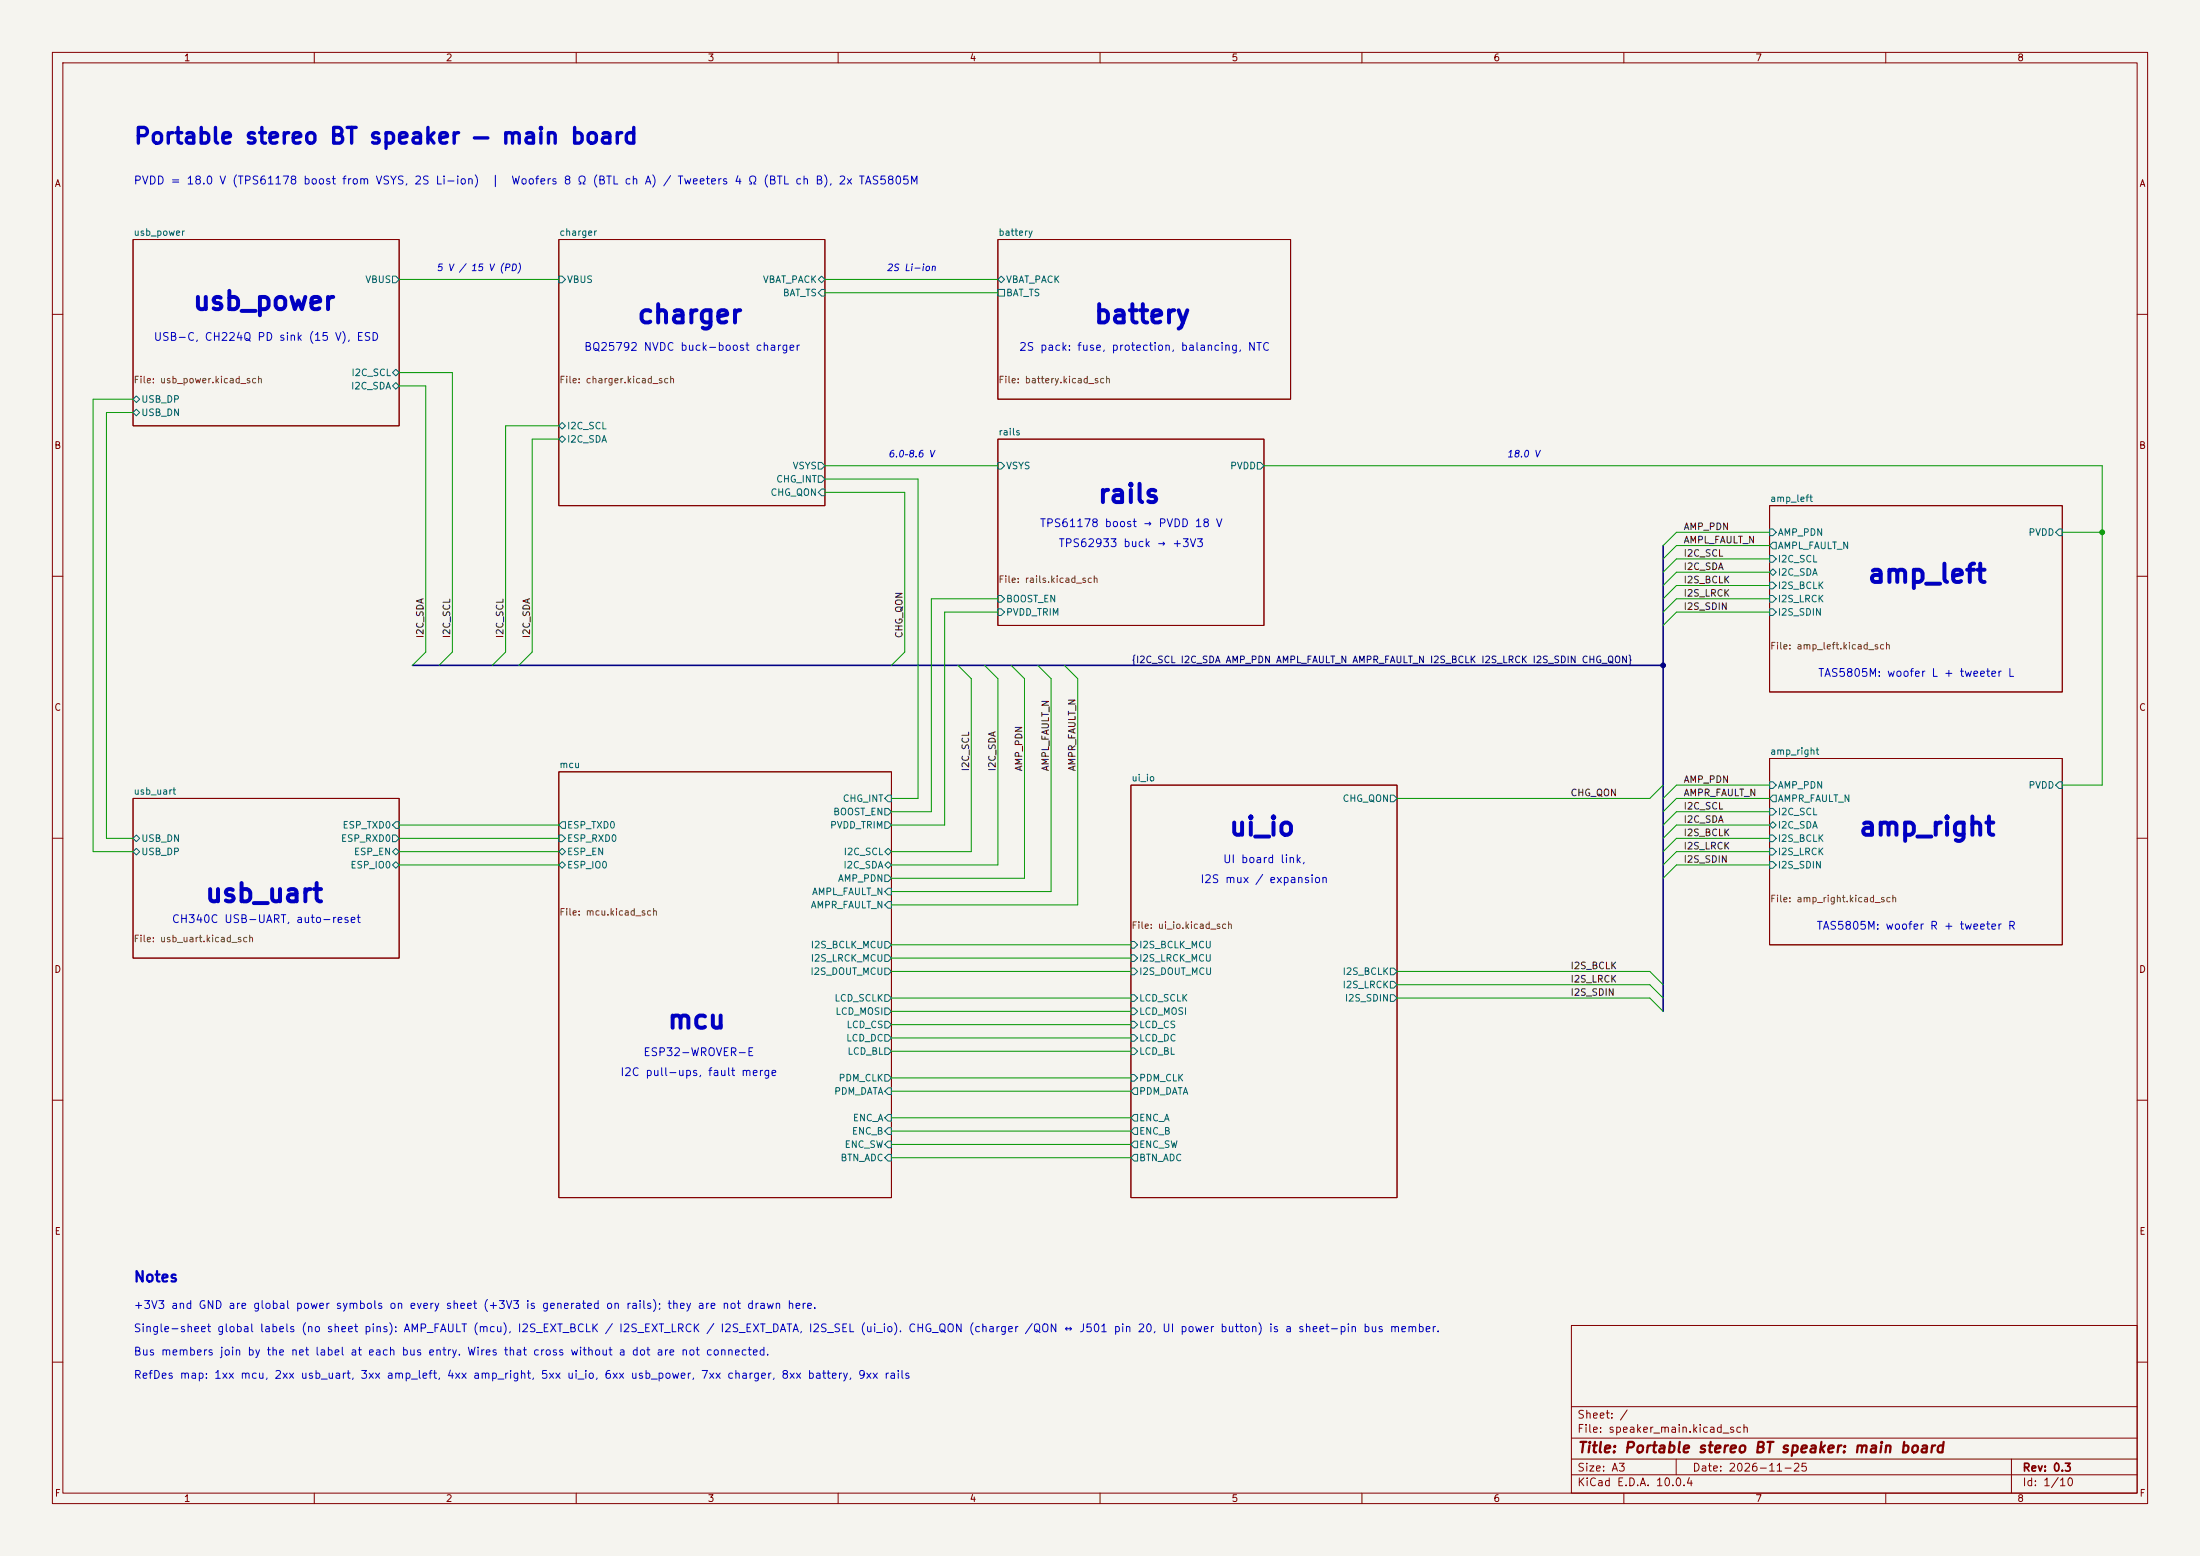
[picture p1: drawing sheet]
<svg xmlns="http://www.w3.org/2000/svg" width="420mm" height="297mm" viewBox="0 0 420 297" stroke-linecap="round" stroke-linejoin="round" font-family="sans-serif">
<path d="M0 0h420v297h-420z" fill="#f5f4ef" stroke="#f5f4ef" stroke-width=".19"/>
<g fill="none" stroke="#840000" stroke-width=".19">
<path d="M10 10h400v277h-400zM12 12h396v273h-396zM60 10v2M110 10v2M160 10v2M210 10v2M260 10v2M310 10v2M360 10v2M25.4 45.7h50.8v35.6h-50.8zM106.7 45.7h50.8v50.8h-50.8zM190.5 45.7h55.9v30.5h-55.9z"/>
<path d="M10 60h2M408 60h2M190.5 83.8h50.8v35.6h-50.8zM337.8 96.5h55.9v35.6h-55.9zM10 110h2M408 110h2M10 160h2M25.4 152.4h50.8v30.5h-50.8zM106.7 147.3h63.5v81.3h-63.5zM215.9 149.9h50.8v78.7h-50.8zM337.8 144.8h55.9v35.5h-55.9zM408 160h2"/>
<path d="M10 210h2M408 210h2M300 253h108v32h-108zM10 260h2M300 278.5h108M300 274.5h108M300 268.5h108M320 278.5v3M384 278.5v6.5M408 260h2M60 285v2M110 285v2"/>
<path d="M160 285v2M210 285v2M260 285v2M300 281.5h108M310 285v2M360 285v2"/>
</g>
<g fill="none" stroke="#006464" stroke-width=".19">
<path d="M74.9 52.7h.7l.6 .6-.6 .7h-.7zM106.7 52.7h.6l.6 .6-.6 .7h-.6zM156.2 53.3l.6-.6 .7 .6-.7 .7zM156.8 55.2h.7v1.3h-.7l-.6-.6zM190.5 53.3l.6-.6 .7 .6-.7 .7zM190.5 55.2h1.3v1.3h-1.3zM25.4 78.7l.6-.6 .7 .6-.7 .7zM25.4 76.2l.6-.6 .7 .6-.7 .6zM74.9 71.1l.7-.6 .6 .6-.6 .7zM74.9 73.7l.7-.7 .6 .7-.6 .6zM106.7 81.3l.6-.7 .6 .7-.6 .6zM107.3 83.2l.6 .6-.6 .7-.6-.7z"/>
<path d="M156.2 90.8h.6l.7 .6-.7 .7h-.6zM156.2 88.3h.6l.7 .6-.7 .6h-.6zM156.8 93.3h.7v1.3h-.7l-.6-.6zM190.5 88.3h.6l.7 .6-.7 .6h-.6zM240 88.3h.7l.6 .6-.6 .6h-.7zM190.5 113.7h.6l.7 .6-.7 .6h-.6zM190.5 116.2h.6l.7 .6-.7 .7h-.6zM337.8 101h.7l.6 .6-.6 .6h-.7zM337.8 106h.7l.6 .7-.6 .6h-.7zM337.8 109.2l.7-.6 .6 .6-.6 .7zM337.8 113.7h.7l.6 .6-.6 .6h-.7zM337.8 111.1h.7l.6 .7-.6 .6h-.7z"/>
<path d="M337.8 116.2h.7l.6 .6-.6 .7h-.7zM338.5 103.5h.6v1.3h-.6l-.7-.7zM393.1 101h.6v1.2h-.6l-.7-.6zM74.9 159.4h.7l.6 .6-.6 .7h-.7zM75.6 156.8h.6v1.3h-.6l-.7-.6zM106.7 159.4h.6l.6 .6-.6 .7h-.6zM107.3 156.8h.6v1.3h-.6l-.6-.6zM168.9 154.3h.6l.7 .6-.7 .7h-.6zM168.9 156.8h.6l.7 .7-.7 .6h-.6zM169.5 151.8h.7v1.2h-.7l-.6-.6zM265.4 151.8h.7l.6 .6-.6 .6h-.7zM337.8 149.2h.7l.6 .7-.6 .6h-.7z"/>
<path d="M337.8 154.3h.7l.6 .6-.6 .7h-.7zM337.8 157.5l.7-.7 .6 .7-.6 .6zM337.8 159.4h.7l.6 .6-.6 .7h-.7zM338.5 151.8h.6v1.2h-.6l-.7-.6zM393.1 149.2h.6v1.3h-.6l-.7-.6zM25.4 162.6l.6-.7 .7 .7-.7 .6zM25.4 160l.6-.6 .7 .6-.7 .7zM74.9 162.6l.7-.7 .6 .7-.6 .6zM75.6 164.5l.6 .6-.6 .6-.7-.6zM106.7 162.6l.6-.7 .6 .7-.6 .6zM106.7 165.1l.6-.6 .6 .6-.6 .6zM168.9 167h.6l.7 .6-.7 .7h-.6z"/>
<path d="M168.9 165.1l.6-.6 .7 .6-.7 .6zM168.9 162.6l.6-.7 .7 .7-.7 .6zM168.9 179.7h.6l.7 .6-.7 .7h-.6zM169.5 172.1h.7v1.3h-.7l-.6-.7zM169.5 169.5h.7v1.3h-.7l-.6-.6zM215.9 179.7h.6l.7 .6-.7 .7h-.6zM337.8 161.9h.7l.6 .7-.6 .6h-.7zM337.8 164.5h.7l.6 .6-.6 .6h-.7zM168.9 184.8h.6l.7 .6-.7 .7h-.6zM168.9 197.5h.6l.7 .6-.7 .7h-.6zM168.9 194.9h.6l.7 .7-.7 .6h-.6zM168.9 189.9h.6l.7 .6-.7 .6h-.6z"/>
<path d="M168.9 192.4h.6l.7 .6-.7 .7h-.6zM168.9 182.2h.6l.7 .7-.7 .6h-.6zM215.9 182.2h.6l.7 .7-.7 .6h-.6zM215.9 184.8h.6l.7 .6-.7 .7h-.6zM215.9 189.9h.6l.7 .6-.7 .6h-.6zM215.9 192.4h.6l.7 .6-.7 .7h-.6zM215.9 194.9h.6l.7 .7-.7 .6h-.6zM215.9 197.5h.6l.7 .6-.7 .7h-.6zM265.4 184.8h.7l.6 .6-.6 .7h-.7zM265.4 187.3h.7l.6 .7-.6 .6h-.7zM265.4 189.9h.7l.6 .6-.6 .6h-.7zM168.9 205.1h.6l.7 .6-.7 .7h-.6z"/>
<path d="M168.9 200h.6l.7 .7-.7 .6h-.6zM169.5 207.6h.7v1.3h-.7l-.6-.6zM169.5 212.7h.7v1.3h-.7l-.6-.6zM169.5 215.3h.7v1.2h-.7l-.6-.6zM169.5 217.8h.7v1.3h-.7l-.6-.7zM215.9 200h.6l.7 .7-.7 .6h-.6zM215.9 205.1h.6l.7 .6-.7 .7h-.6zM215.9 215.9l.6-.6h.7v1.2h-.7zM216.5 207.6h.7v1.3h-.7l-.6-.6zM216.5 212.7h.7v1.3h-.7l-.6-.6zM216.5 217.8h.7v1.3h-.7l-.6-.7zM169.5 220.3h.7v1.3h-.7l-.6-.6z"/>
<path d="M216.5 220.3h.7v1.3h-.7l-.6-.6z"/>
</g>
<path d="M317.5 104.1v88.9M78.7 127h238.8" fill="none" stroke="#000084" stroke-width=".3"/>
<g fill="none" stroke="#009600" stroke-width=".19">
<path d="M76.2 53.3h30.5M157.5 53.3h33M157.5 55.9h33M25.4 76.2h-7.6v86.4h7.6M25.4 78.7h-5.1v81.3h5.1M76.2 71.1h10.2v53.4l-2.6 2.5M76.2 73.7h5.1v50.8l-2.6 2.5M106.7 81.3h-10.2v43.2l-2.5 2.5M106.7 83.8h-5.1v40.7l-2.5 2.5M157.5 91.4h17.8v61h-5.1M157.5 88.9h33M157.5 94h15.2v30.5l-2.5 2.5"/>
<path d="M241.3 88.9h160v61h-7.6M190.5 116.8h-10.2v40.7h-10.1M190.5 114.3h-12.7v40.6h-7.6M337.8 116.8h-17.8l-2.5 2.6M337.8 114.3h-17.8l-2.5 2.5M337.8 111.8h-17.8l-2.5 2.5M337.8 104.1h-17.8l-2.5 2.6M337.8 101.6h-17.8l-2.5 2.5M337.8 109.2h-17.8l-2.5 2.6M337.8 106.7h-17.8l-2.5 2.5M393.7 101.6h7.6M182.9 127l2.5 2.5v33.1h-15.2"/>
<path d="M188 127l2.5 2.5v35.6h-20.3M193 127l2.6 2.5v38.1h-25.4M198.1 127l2.6 2.5v40.7h-30.5M203.2 127l2.5 2.5v43.2h-35.5M76.2 157.5h30.5M317.5 149.9l-2.5 2.5h-48.3M337.8 157.5h-17.8l-2.5 2.5M337.8 154.9h-17.8l-2.5 2.6M337.8 149.9h-17.8l-2.5 2.5M337.8 152.4h-17.8l-2.5 2.5M76.2 165.1h30.5M76.2 162.6h30.5"/>
<path d="M76.2 160h30.5M337.8 165.1h-17.8l-2.5 2.5M337.8 162.6h-17.8l-2.5 2.5M337.8 160h-17.8l-2.5 2.6M170.2 185.4h45.7M170.2 190.5h45.7M170.2 193h45.7M170.2 182.9h45.7M170.2 180.3h45.7M170.2 198.1h45.7M170.2 195.6h45.7M266.7 185.4h48.3l2.5 2.6"/>
<path d="M266.7 188h48.3l2.5 2.5M266.7 190.5h48.3l2.5 2.5M170.2 205.7h45.7M170.2 208.3h45.7M170.2 213.4h45.7M170.2 215.9h45.7M170.2 218.4h45.7M170.2 200.7h45.7M170.2 221h45.7"/>
</g>
<circle cx="401.3" cy="101.6" r=".46" fill="#009600" stroke="#009600" stroke-width=".19"/>
<circle cx="317.5" cy="127" r=".46" fill="#000084" stroke="#000084" stroke-width=".19"/>
<g font-size="3.5" fill="#0000c2">
<text x="36.6" y="60.1">usb_power</text>
<text x="121.5" y="62.6">charger</text>
<text x="208.7" y="62.6">battery</text>
<text x="209.4" y="96.9">rails</text>
<text x="356.3" y="112.1">amp_left</text>
<text x="234.4" y="160.4">ui_io</text>
<text x="354.7" y="160.4">amp_right</text>
<text x="38.9" y="173.1">usb_uart</text>
<text x="127.2" y="197.2">mcu</text>
</g>
<text font-size="3" fill="#0000c2" x="25.4" y="28.2">Portable stereo BT speaker — main board</text>
<text font-size="2" fill="#0000c2" x="25.4" y="245.2">Notes</text>
<text font-size="2" fill="#840000" x="301" y="277.8">Title: Portable stereo BT speaker: main board</text>
<g font-size="1.5" fill="#0000c2">
<text x="25.4" y="35.6">PVDD = 18.0 V (TPS61178 boost from VSYS, 2S Li-ion)</text>
<text x="93.7" y="35.6">|</text>
<text x="97.5" y="35.6">Woofers 8 Ω (BTL ch A) / Tweeters 4 Ω (BTL ch B), 2x TAS5805M</text>
<text x="29.2" y="65.4">USB-C, CH224Q PD sink (15 V), ESD</text>
<text x="111.4" y="67.3">BQ25792 NVDC buck-boost charger</text>
<text x="194.4" y="67.3">2S pack: fuse, protection, balancing, NTC</text>
<text x="198.4" y="101">TPS61178 boost → PVDD 18 V</text>
<text x="202" y="104.8">TPS62933 buck → +3V3</text>
<text x="347" y="129.6">TAS5805M: woofer L + tweeter L</text>
<text x="233.4" y="165.1">UI board link,</text>
<text x="229" y="168.9">I2S mux / expansion</text>
<text x="32.7" y="176.6">CH340C USB-UART, auto-reset</text>
<text x="346.7" y="177.8">TAS5805M: woofer R + tweeter R</text>
<text x="122.7" y="202">ESP32-WROVER-E</text>
<text x="118.3" y="205.8">I2C pull-ups, fault merge</text>
<text x="25.4" y="250.2">+3V3 and GND are global power symbols on every sheet (+3V3 is generated on rails); they are not drawn here.</text>
<text x="25.4" y="254.7">Single-sheet global labels (no sheet pins): AMP_FAULT (mcu), I2S_EXT_BCLK / I2S_EXT_LRCK / I2S_EXT_DATA, I2S_SEL (ui_io). CHG_QON (charger /QON ↔ J501 pin 20, UI power button) is a sheet-pin bus member.</text>
<text x="25.4" y="259.1">Bus members join by the net label at each bus entry. Wires that cross without a dot are not connected.</text>
<text x="25.4" y="263.5">RefDes map: 1xx mcu, 2xx usb_uart, 3xx amp_left, 4xx amp_right, 5xx ui_io, 6xx usb_power, 7xx charger, 8xx battery, 9xx rails</text>
</g>
<g font-size="1.5" fill="#840000">
<text x="301" y="273.8">File: speaker_main.kicad_sch</text>
<text x="301" y="271.1">Sheet: /</text>
<text x="301" y="281.2">Size: A3</text>
<text x="323" y="281.2">Date: 2026-11-25</text>
<text x="386" y="281.2">Rev: 0.3</text>
<text x="301" y="284">KiCad E.D.A. 10.0.4</text>
<text x="386" y="284">Id: 1/10</text>
</g>
<g font-size="1.3" fill="#840000">
<text x="35" y="12">1</text>
<text x="85" y="12">2</text>
<text x="135" y="12">3</text>
<text x="185" y="12">4</text>
<text x="235" y="12">5</text>
<text x="285" y="12">6</text>
<text x="335" y="12">7</text>
<text x="385" y="12">8</text>
<text x="10.3" y="36">A</text>
<text x="408.3" y="36">A</text>
<text x="10.3" y="86">B</text>
<text x="408.2" y="86">B</text>
<text x="10.3" y="136">C</text>
<text x="408.2" y="136">C</text>
<text x="10.3" y="186">D</text>
<text x="408.2" y="186">D</text>
<text x="10.3" y="236">E</text>
<text x="408.3" y="236">E</text>
<text x="10.3" y="286">F</text>
<text x="35" y="287">1</text>
<text x="85" y="287">2</text>
<text x="135" y="287">3</text>
<text x="185" y="287">4</text>
<text x="235" y="287">5</text>
<text x="285" y="287">6</text>
<text x="335" y="287">7</text>
<text x="385" y="287">8</text>
<text x="408.3" y="286">F</text>
</g>
<g font-size="1.3" fill="#006464">
<text x="25.4" y="45.3">usb_power</text>
<text x="106.7" y="45.3">charger</text>
<text x="190.5" y="45.3">battery</text>
<text x="69.6" y="54.3">VBUS</text>
<text x="108.1" y="54.3">VBUS</text>
<text x="145.5" y="54.3">VBAT_PACK</text>
<text x="149.3" y="56.9">BAT_TS</text>
<text x="192" y="54.3">VBAT_PACK</text>
<text x="192" y="56.9">BAT_TS</text>
<text x="26.9" y="77.2">USB_DP</text>
<text x="66.9" y="74.6">I2C_SDA</text>
<text x="67" y="72.1">I2C_SCL</text>
<text x="26.9" y="79.7">USB_DN</text>
<text x="108.1" y="82.3">I2C_SCL</text>
<text x="190.5" y="83.4">rails</text>
<text x="108.1" y="84.8">I2C_SDA</text>
<text x="151.2" y="89.9">VSYS</text>
<text x="192" y="89.9">VSYS</text>
<text x="234.7" y="89.9">PVDD</text>
<text x="147" y="95">CHG_QON</text>
<text x="148.1" y="92.4">CHG_INT</text>
<text x="337.8" y="96.1">amp_left</text>
<text x="339.3" y="102.6">AMP_PDN</text>
<text x="339.3" y="105.1">AMPL_FAULT_N</text>
<text x="339.3" y="107.7">I2C_SCL</text>
<text x="387.1" y="102.6">PVDD</text>
<text x="339.3" y="110.2">I2C_SDA</text>
<text x="339.3" y="112.7">I2S_BCLK</text>
<text x="192" y="115.3">BOOST_EN</text>
<text x="192" y="117.8">PVDD_TRIM</text>
<text x="339.3" y="115.3">I2S_LRCK</text>
<text x="339.3" y="117.8">I2S_SDIN</text>
<text x="106.7" y="146.9">mcu</text>
<text x="215.9" y="149.5">ui_io</text>
<text x="337.8" y="144.4">amp_right</text>
<text x="25.4" y="152">usb_uart</text>
<text x="159" y="155.9">BOOST_EN</text>
<text x="160.8" y="153.4">CHG_INT</text>
<text x="256.2" y="153.4">CHG_QON</text>
<text x="339.3" y="150.8">AMP_PDN</text>
<text x="339.3" y="153.4">AMPR_FAULT_N</text>
<text x="339.3" y="155.9">I2C_SCL</text>
<text x="387.1" y="150.8">PVDD</text>
<text x="26.9" y="161">USB_DN</text>
<text x="65" y="161">ESP_RXD0</text>
<text x="65.3" y="158.5">ESP_TXD0</text>
<text x="108.1" y="158.5">ESP_TXD0</text>
<text x="108.1" y="161">ESP_RXD0</text>
<text x="158.4" y="158.5">PVDD_TRIM</text>
<text x="339.3" y="158.5">I2C_SDA</text>
<text x="339.3" y="161">I2S_BCLK</text>
<text x="26.9" y="163.5">USB_DP</text>
<text x="66.8" y="166.1">ESP_IO0</text>
<text x="67.5" y="163.5">ESP_EN</text>
<text x="108.1" y="163.5">ESP_EN</text>
<text x="108.1" y="166.1">ESP_IO0</text>
<text x="160.9" y="166.1">I2C_SDA</text>
<text x="161" y="163.5">I2C_SCL</text>
<text x="339.3" y="163.5">I2S_LRCK</text>
<text x="339.3" y="166.1">I2S_SDIN</text>
<text x="154.7" y="173.7">AMPR_FAULT_N</text>
<text x="154.9" y="171.2">AMPL_FAULT_N</text>
<text x="159.9" y="168.6">AMP_PDN</text>
<text x="154.7" y="181.3">I2S_BCLK_MCU</text>
<text x="154.7" y="183.9">I2S_LRCK_MCU</text>
<text x="217.4" y="181.3">I2S_BCLK_MCU</text>
<text x="217.4" y="183.9">I2S_LRCK_MCU</text>
<text x="154.6" y="186.4">I2S_DOUT_MCU</text>
<text x="159.2" y="191.5">LCD_SCLK</text>
<text x="217.4" y="186.4">I2S_DOUT_MCU</text>
<text x="217.4" y="191.5">LCD_SCLK</text>
<text x="256.2" y="186.4">I2S_BCLK</text>
<text x="256.2" y="188.9">I2S_LRCK</text>
<text x="256.6" y="191.5">I2S_SDIN</text>
<text x="159.4" y="194">LCD_MOSI</text>
<text x="161.5" y="196.6">LCD_CS</text>
<text x="217.4" y="194">LCD_MOSI</text>
<text x="217.4" y="196.6">LCD_CS</text>
<text x="161.4" y="199.1">LCD_DC</text>
<text x="161.7" y="201.6">LCD_BL</text>
<text x="217.4" y="199.1">LCD_DC</text>
<text x="217.4" y="201.6">LCD_BL</text>
<text x="159.1" y="209.3">PDM_DATA</text>
<text x="160" y="206.7">PDM_CLK</text>
<text x="217.4" y="206.7">PDM_CLK</text>
<text x="217.4" y="209.3">PDM_DATA</text>
<text x="162.7" y="214.3">ENC_A</text>
<text x="217.4" y="214.3">ENC_A</text>
<text x="160.4" y="222">BTN_ADC</text>
<text x="161.1" y="219.4">ENC_SW</text>
<text x="162.5" y="216.9">ENC_B</text>
<text x="217.4" y="216.9">ENC_B</text>
<text x="217.4" y="219.4">ENC_SW</text>
<text x="217.4" y="222">BTN_ADC</text>
</g>
<g font-size="1.3" fill="#0000c2">
<text x="83.2" y="52">5 V / 15 V (PD)</text>
<text x="169.1" y="52">2S Li-ion</text>
<text x="169.4" y="87.6">6.0–8.6 V</text>
<text x="287.6" y="87.6">18.0 V</text>
</g>
<g font-size="1.3" fill="#725600">
<text x="25.4" y="73.5">File: usb_power.kicad_sch</text>
<text x="106.7" y="73.5">File: charger.kicad_sch</text>
<text x="190.5" y="73.5">File: battery.kicad_sch</text>
<text x="190.5" y="111.6">File: rails.kicad_sch</text>
<text x="337.8" y="124.3">File: amp_left.kicad_sch</text>
<text x="337.8" y="172.5">File: amp_right.kicad_sch</text>
<text x="106.7" y="175.1">File: mcu.kicad_sch</text>
<text x="215.9" y="177.6">File: ui_io.kicad_sch</text>
<text x="25.4" y="180.1">File: usb_uart.kicad_sch</text>
</g>
<g font-size="1.3" fill="#0f0f0f">
<text x="321.3" y="101.5">AMP_PDN</text>
<text x="321.3" y="104">AMPL_FAULT_N</text>
<text x="321.3" y="106.6">I2C_SCL</text>
<text x="321.3" y="111.6">I2S_BCLK</text>
<text x="321.3" y="109.1">I2C_SDA</text>
<text x="321.3" y="114.2">I2S_LRCK</text>
<text x="321.3" y="116.7">I2S_SDIN</text>
<text x="81.2" y="121.9" transform="rotate(-90 81.2 121.9)">I2C_SDA</text>
<text x="86.2" y="121.9" transform="rotate(-90 86.2 121.9)">I2C_SCL</text>
<text x="96.4" y="121.9" transform="rotate(-90 96.4 121.9)">I2C_SCL</text>
<text x="101.5" y="121.9" transform="rotate(-90 101.5 121.9)">I2C_SDA</text>
<text x="172.6" y="121.9" transform="rotate(-90 172.6 121.9)">CHG_QON</text>
<text x="185.3" y="147.3" transform="rotate(-90 185.3 147.3)">I2C_SCL</text>
<text x="190.4" y="147.3" transform="rotate(-90 190.4 147.3)">I2C_SDA</text>
<text x="195.5" y="147.3" transform="rotate(-90 195.5 147.3)">AMP_PDN</text>
<text x="200.5" y="147.3" transform="rotate(-90 200.5 147.3)">AMPL_FAULT_N</text>
<text x="205.6" y="147.3" transform="rotate(-90 205.6 147.3)">AMPR_FAULT_N</text>
<text x="321.3" y="149.7">AMP_PDN</text>
<text x="299.7" y="152.3">CHG_QON</text>
<text x="321.3" y="154.8">I2C_SCL</text>
<text x="321.3" y="152.3">AMPR_FAULT_N</text>
<text x="321.3" y="159.9">I2S_BCLK</text>
<text x="321.3" y="157.4">I2C_SDA</text>
<text x="321.3" y="162.4">I2S_LRCK</text>
<text x="321.3" y="165">I2S_SDIN</text>
<text x="299.7" y="185.3">I2S_BCLK</text>
<text x="299.7" y="190.4">I2S_SDIN</text>
<text x="299.7" y="187.8">I2S_LRCK</text>
</g>
<text font-size="1.3" fill="#000084" x="215.9" y="126.9">{I2C_SCL I2C_SDA AMP_PDN AMPL_FAULT_N AMPR_FAULT_N I2S_BCLK I2S_LRCK I2S_SDIN CHG_QON}</text>
</svg>
